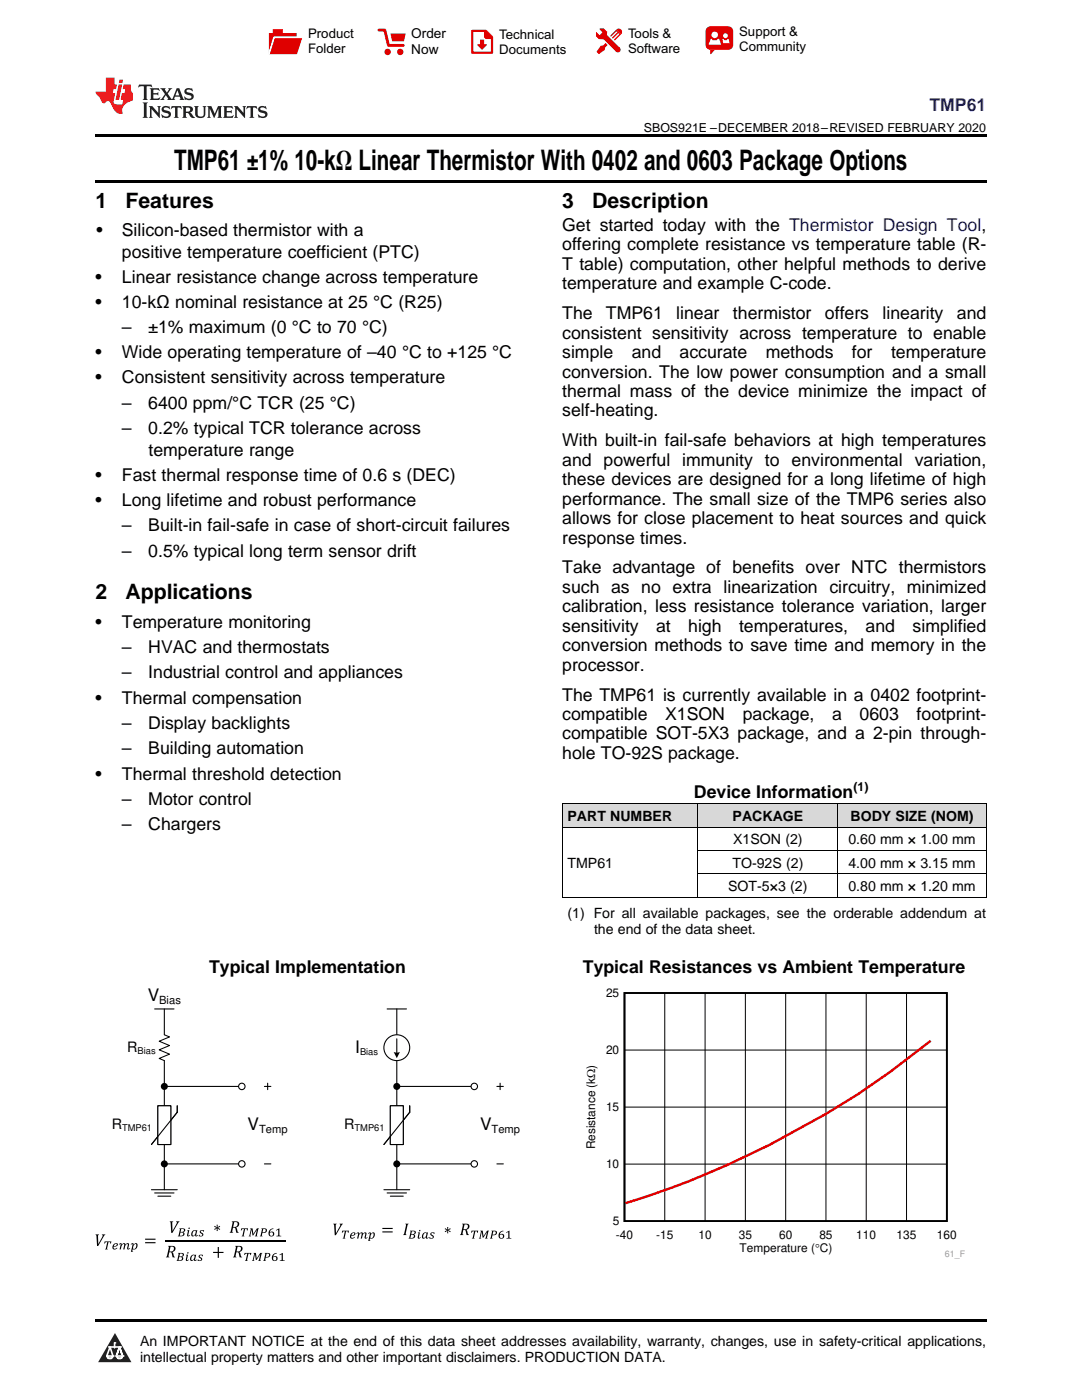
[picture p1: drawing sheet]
<svg xmlns="http://www.w3.org/2000/svg" width="216mm" height="279mm" viewBox="0 0 216 279" stroke-linecap="round" stroke-linejoin="round" font-family="sans-serif">
<g fill="#d8d8d8">
<path d="M112.2 160.4h27.1v4.7h-27.1z"/>
<path d="M139.3 160.4h27.9v4.7h-27.9z"/>
<path d="M167.2 160.4h29.6v4.7h-29.6z"/>
</g>
<path d="M22.9 266l3.3 5.9h-6.6z" fill-rule="evenodd" fill="#231f20"/>
<path d="M21.3 270.6h1.2l-.3 .5h-.3a.53 .53 0 0 1-.6-.5z" fill-rule="evenodd" fill="#fff"/>
<path d="M21.3 270.6h1.2l-.3 .5h-.3a.53 .53 0 0 1-.6-.5z" fill="none" stroke="#231f20" stroke-width=".33"/>
<path d="M21.3 270.6l1.2 .1-.3 .4h-.5z" fill="none" stroke="#fff" stroke-width=".33"/>
<path d="M22.9 268.9h.1" fill="none" stroke="#fff" stroke-width=".33"/>
<path d="M22.9 268v.9z" fill="#fff"/>
<path d="M22.9 268v.9z" fill="none" stroke="#fff" stroke-width=".33"/>
<circle cx="22.9" cy="268" r=".16" fill="#fff"/>
<path d="M21.8 268.8h.1" fill="none" stroke="#fff" stroke-width=".33"/>
<path d="M21.8 268.8h2.2z" fill="#fff"/>
<path d="M21.8 268.8h2.2z" fill="none" stroke="#fff" stroke-width=".33"/>
<circle cx="24" cy="268.8" r=".16" fill="#fff"/>
<path d="M23.2 270.6h.1" fill="none" stroke="#fff" stroke-width=".33"/>
<path d="M23.8 268.8l-.6 1.8z" fill-rule="evenodd" fill="#fff"/>
<path d="M23.8 268.8l-.6 1.8z" fill="none" stroke="#fff" stroke-width=".33"/>
<path d="M23.8 268.8l.7 1.8z" fill-rule="evenodd" fill="#fff"/>
<path d="M23.8 268.8l.7 1.8z" fill="none" stroke="#fff" stroke-width=".33"/>
<path d="M24.4 270.6h.1" fill="none" stroke="#fff" stroke-width=".33"/>
<circle cx="21.3" cy="270.6" r=".16" fill="#fff"/>
<path d="M22 268.8l-.7 1.8z" fill="#fff"/>
<path d="M22 268.8l-.7 1.8z" fill="none" stroke="#fff" stroke-width=".33"/>
<path d="M22 268.8l.5 1.8z" fill="#fff"/>
<path d="M22 268.8l.5 1.8z" fill="none" stroke="#fff" stroke-width=".33"/>
<circle cx="22.5" cy="270.6" r=".16" fill="#fff"/>
<path d="M23.3 270.6h1.2a.63 .63 0 0 1-.6 .5 .63 .63 0 0 1-.6-.5z" fill-rule="evenodd" fill="#fff"/>
<path d="M23.3 270.6h1.2a.63 .63 0 0 1-.6 .5 .63 .63 0 0 1-.6-.5z" fill="none" stroke="#231f20" stroke-width=".33"/>
<path d="M23.3 270.6h1.2l-.4 .5h-.5z" fill="none" stroke="#fff" stroke-width=".33"/>
<path d="M23.2 270.6h.1" fill="none" stroke="#fff" stroke-width=".33"/>
<circle cx="24.5" cy="270.6" r=".16" fill="#fff"/>
<path d="M19 263.2h177.8v.5h-177.8z" fill="#000"/>
<path d="M30.9 201.4h3.8M32.8 201.4v5.1l1 .4-2 .9 2 .9-2 .8 2 .9-2 .8 1 .5v9M32.8 216.8h15.5" fill="none" stroke="#000" stroke-width=".21"/>
<circle cx="32.8" cy="216.8" r=".7" fill="#000"/>
<circle cx="48.3" cy="216.8" r=".64" fill="#fff"/>
<circle cx="48.3" cy="216.8" r=".64" fill="none" stroke="#000" stroke-width=".21"/>
<path d="M31.5 220.7h2.6v7.7h-2.6z" fill-rule="evenodd" fill="#fff"/>
<path d="M31.5 220.7h2.6v7.7h-2.6zM32.8 232.3h15.5M35.4 220.7v1.3l-5.2 6.4" fill="none" stroke="#000" stroke-width=".21"/>
<circle cx="32.8" cy="232.3" r=".7" fill="#000"/>
<circle cx="48.3" cy="232.3" r=".64" fill="#fff"/>
<g fill="none" stroke="#000" stroke-width=".21">
<path d="M30.2 237.4h5.2M30.9 238.1h3.8M31.5 238.7h2.6M32.8 228.4v9"/>
<circle cx="48.3" cy="232.3" r=".64"/>
</g>
<path d="M31.5 220.7h2.6v7.7h-2.6z" fill-rule="evenodd" fill="#fff"/>
<path d="M52.8 216.8h1.3M53.4 216.2v1.3M77.2 201.4h3.9M79.2 216.8h15.4M79.2 201.4v5.1M79.2 211.7v9M31.5 220.7h2.6v7.7h-2.6zM35.4 220.7v1.3l-5.2 6.4M52.8 232.3h1.3" fill="none" stroke="#000" stroke-width=".21"/>
<circle cx="79.2" cy="216.8" r=".7" fill="#000"/>
<circle cx="94.6" cy="216.8" r=".64" fill="#fff"/>
<circle cx="94.6" cy="216.8" r=".64" fill="none" stroke="#000" stroke-width=".21"/>
<path d="M77.9 220.7h2.6v7.7h-2.6z" fill-rule="evenodd" fill="#fff"/>
<path d="M77.9 220.7h2.6v7.7h-2.6zM79.2 232.3h15.4M81.8 220.7v1.3l-5.2 6.4" fill="none" stroke="#000" stroke-width=".21"/>
<circle cx="79.2" cy="232.3" r=".7" fill="#000"/>
<circle cx="94.6" cy="232.3" r=".64" fill="#fff"/>
<g fill="none" stroke="#000" stroke-width=".21">
<path d="M76.6 237.4h5.2M77.2 238.1h3.9M77.9 238.7h2.6M79.2 228.4v9"/>
<circle cx="94.6" cy="232.3" r=".64"/>
</g>
<path d="M77.9 220.7h2.6v7.7h-2.6z" fill-rule="evenodd" fill="#fff"/>
<path d="M99.1 216.8h1.3M99.8 216.2v1.3M77.9 220.7h2.6v7.7h-2.6zM81.8 220.7v1.3l-5.2 6.4M99.1 232.3h1.3" fill="none" stroke="#000" stroke-width=".21"/>
<circle cx="79.2" cy="209.1" r="2.58" fill="#fff"/>
<g fill="none" stroke="#000" stroke-width=".21">
<path d="M79.2 207.3v2.9"/>
<circle cx="79.2" cy="209.1" r="2.58"/>
</g>
<path d="M78.5 209.9l.7 .2 .6-.2-.6 1.3z" fill-rule="evenodd" fill="#000"/>
<g fill="#000">
<path d="M19 35.9h177.8v.5h-177.8zM19 26.8h177.8v.6h-177.8zM19.1 246.4h.7l-.2 .3v1.6l.9-1.6-.2-.3h.7l-1.4 2.3h-.2l-.2-2zM33.9 243.7h.7l-.2 .3v1.6l.9-1.5-.2-.4h.7l-1.4 2.4h-.2l-.2-2zM42.8 244.6l.5 .3-.1-.5h.2v.5l.4-.3 .1 .2-.4 .2 .4 .3-.1 .2-.4-.3v.5h-.2l.1-.5-.5 .3-.1-.2 .5-.3-.5-.2zM43.4 248.9h.3v.9h.9v.3h-.9v.9h-.3v-.9h-.9v-.3h.9zM55.1 245.5l.7-.3v1.3l.3 .2h-1l.4-.2v-1l-.4 .1zM55.8 250.4l.6-.3v1.3l.4 .2h-1l.4-.2v-1l-.4 .1zM66.5 244.2h.7l-.2 .3v1.6l.9-1.5-.1-.4h.6l-1.4 2.3h-.2l-.1-1.9zM80.9 244.2h.6l-.2 .3-.3 1.6 .1 .4h-.7l.2-.3 .4-1.5zM88.8 245.1l.5 .3-.1-.5h.2v.5l.4-.3 .1 .2-.4 .2 .4 .2-.1 .2-.4-.3v.5h-.2l.1-.5-.5 .3-.1-.2 .5-.2-.5-.2zM101 245.9l.7-.3v1.4l.3 .2h-.9l.3-.2v-1l-.4 .1z"/>
<path d="M26.8 248.4a.74 .74 0 0 0-.1 .8 .6 .6 0 0 0 .3-.9zM22.9 248.3l-.2 .4h.2a.28 .28 0 0 0 .3-.1 .28 .28 0 0 0 0-.4zM26.1 248.3a.3 .3 0 0 1 .3-.2 .3 .3 0 0 1 .3 .3 .44 .44 0 0 1 .6-.3 .44 .44 0 0 1 .1 .7 .65 .65 0 0 1-.9 .5 .23 .23 0 0 0-.1 .3 .23 .23 0 0 0 .2 .1l-.5 .1 .3-1.4zM23.7 248.3a.3 .3 0 0 1 .3-.2 .3 .3 0 0 1 .3 .3 .37 .37 0 0 1 .3-.3 .37 .37 0 0 1 .4 .3 .4 .4 0 0 1 .6-.3 .4 .4 0 0 1 .1 .7l-.1 .4 .3-.1a.27 .27 0 0 1-.3 .3 .27 .27 0 0 1-.2-.4l.1-.3a.25 .25 0 0 0-.1-.5 .25 .25 0 0 0-.3 .3l-.3 .9h-.2l.2-.9a.2 .2 0 0 0-.2-.3 .2 .2 0 0 0-.2 .2l-.3 1h-.2l.2-1zM22.6 248.4a.43 .43 0 0 1 .5-.3 .43 .43 0 0 1 .4 .5l-.8 .2a.34 .34 0 0 0 .2 .4 .34 .34 0 0 0 .4-.2l.1 .1a.55 .55 0 0 1-.8 .1 .55 .55 0 0 1 0-.8zM20.9 247.8h1.3l-.1 .4h-.1l-.1-.3h-.3l-.2 1.2 .1 .3h-.6l.2-.3 .3-1.2h-.3l-.3 .3z"/>
<path d="M29 247.9h2v.2h-2zM29 247.2h2v.2h-2z"/>
<path d="M34 248.8l-.2 1a.59 .59 0 0 0 .8-.2 .59 .59 0 0 0-.1-.8zM33.5 248.6h.8a.62 .62 0 0 1 .8 .6 .62 .62 0 0 1-.7 .7l.5 1h-.4l-.3-.8-.2-.2h-.2l-.2 .6 .2 .4h-.7l.2-.2 .4-1.6z"/>
<path d="M35.8 250.9l-.2 .6a.4 .4 0 0 0 .6 0 .4 .4 0 0 0-.1-.6zM38.4 250.6l-.2 .5a.24 .24 0 0 0 0 .3 .24 .24 0 0 0 .3 .1l.3-.6a.25 .25 0 0 0-.1-.4 .25 .25 0 0 0-.3 .1zM37.1 250.4h.4l-.2 .8a.16 .16 0 0 0 .1 .3 .16 .16 0 0 0 .2-.2 .3 .3 0 0 1-.4 .3 .3 .3 0 0 1-.1-.5l.1-.5zM39.7 250.5l.3-.1h.5l-.2 .3a.25 .25 0 0 0-.3-.2 .25 .25 0 0 0-.2 .3 .25 .25 0 0 0 .3 .2 .42 .42 0 0 1 .2 .6 .42 .42 0 0 1-.7 .1l-.2-.1 .1-.3a.36 .36 0 0 0 .3 .2 .36 .36 0 0 0 .3-.2v-.1a.53 .53 0 0 1-.4-.7zM38.2 250.6l.3-.2h.6l-.1 .8a.16 .16 0 0 0 0 .3 .16 .16 0 0 0 .2-.2 .26 .26 0 0 1-.2 .3 .26 .26 0 0 1-.3-.3l-.2 .2a.39 .39 0 0 1-.5 .1 .39 .39 0 0 1 0-.6zM35.9 250.2l-.1 .6a.41 .41 0 0 0 .5-.1 .41 .41 0 0 0 .1-.5zM35.5 250h.7a.38 .38 0 0 1 .5 .2 .38 .38 0 0 1-.2 .5l-.2 .1a.44 .44 0 0 1 .2 .6 .44 .44 0 0 1-.5 .2h-.8l.4-1.3zM37.4 249.9h.2v.3h-.3z"/>
<path d="M36 246l-.1 .6a.4 .4 0 0 0 .5 0 .4 .4 0 0 0 0-.6zM38.6 245.7l-.2 .5a.24 .24 0 0 0 0 .3 .24 .24 0 0 0 .3 .1l.3-.6a.25 .25 0 0 0 0-.4 .25 .25 0 0 0-.4 .1zM37.4 245.5h.4l-.2 .8a.16 .16 0 0 0 0 .3 .18 .18 0 0 0 .3-.2 .3 .3 0 0 1-.5 .3 .3 .3 0 0 1 0-.5l.1-.5zM39.9 245.6l.3-.1h.5l-.1 .3a.25 .25 0 0 0-.3-.2 .25 .25 0 0 0-.2 .3 .25 .25 0 0 0 .3 .2 .42 .42 0 0 1 .1 .6 .42 .42 0 0 1-.6 0h-.3l.1-.3a.36 .36 0 0 0 .3 .2 .36 .36 0 0 0 .4-.2l-.1-.1a.53 .53 0 0 1-.4-.7zM38.4 245.7l.4-.2h.6l-.2 .8a.16 .16 0 0 0 0 .3 .16 .16 0 0 0 .2-.2 .26 .26 0 0 1-.2 .3 .26 .26 0 0 1-.3-.3l-.1 .2a.39 .39 0 0 1-.6 .1 .39 .39 0 0 1 0-.6zM36.2 245.3l-.2 .6a.41 .41 0 0 0 .6-.1 .41 .41 0 0 0 0-.5zM35.8 245.1h.6a.38 .38 0 0 1 .5 .2 .38 .38 0 0 1-.1 .5l-.2 .1a.44 .44 0 0 1 .2 .6 .44 .44 0 0 1-.6 .2h-.7l.4-1.3zM37.6 245h.3l-.1 .3h-.2z"/>
<path d="M46.7 243.9l-.2 1a.59 .59 0 0 0 .8-.2 .59 .59 0 0 0-.1-.8zM46.3 243.7h.7a.62 .62 0 0 1 .8 .6 .62 .62 0 0 1-.7 .7l.5 1h-.4l-.2-.8-.3-.2h-.2l-.1 .6 .1 .4h-.7l.2-.2 .4-1.6z"/>
<path d="M47.4 248.8l-.2 1a.59 .59 0 0 0 .8-.2 .59 .59 0 0 0-.1-.8zM46.9 248.6h.8a.62 .62 0 0 1 .7 .6 .62 .62 0 0 1-.6 .7l.5 1h-.5l-.2-.8-.2-.2h-.2l-.2 .6 .2 .4h-.7l.2-.2 .3-1.6z"/>
<path d="M53.8 246.3a.36 .36 0 0 0 .7 0 .36 .36 0 0 0-.7 0zM52.5 245.3l-.1 .6a.38 .38 0 0 0 .6-.1 .38 .38 0 0 0-.4-.5zM53.8 245.4l.6-.2 .2 .1a.68 .68 0 0 0-.8 .6 .53 .53 0 0 1 .8 0 .53 .53 0 0 1 .1 .7 .53 .53 0 0 1-.7 .2 .81 .81 0 0 1-.2-1.4zM52.2 245.1h.5a.49 .49 0 0 1 .6 .6 .49 .49 0 0 1-.7 .4 .39 .39 0 0 0-.2 .6h-.6l.5-1.3zM49.9 245.1h.5l.2 1.2 .7-1.2h.4l-.4 1.3 .1 .3h-.5l.4-1.3-.8 1.2h-.1l-.2-1.2-.2 1.1 .1 .2h-.5l.4-1.3zM48.1 245.1h1.4l-.1 .5h-.1l-.1-.3h-.3l-.3 1.2 .2 .2h-.6l.2-.2 .3-1.2h-.3l-.3 .3z"/>
<path d="M54.4 251.2a.4 .4 0 0 0 .8 0 .4 .4 0 0 0-.8 0zM53.2 250.2l-.2 .6a.38 .38 0 0 0 .6-.1 .38 .38 0 0 0-.3-.5zM54.5 250.3l.5-.2 .2 .1a.68 .68 0 0 0-.7 .6 .53 .53 0 0 1 .7 0 .53 .53 0 0 1 .1 .7 .53 .53 0 0 1-.7 .2 .81 .81 0 0 1-.1-1.4zM52.8 250h.6a.49 .49 0 0 1 .5 .6 .49 .49 0 0 1-.7 .4 .39 .39 0 0 0-.1 .6h-.6l.4-1.3zM50.6 250h.5l.1 1.2 .7-1.2h.4l-.3 1.3v.3h-.5l.4-1.3-.7 1.2h-.1l-.2-1.2-.3 1.1 .1 .2h-.4l.4-1.3zM48.8 250h1.4l-.1 .5h-.2v-.3h-.3l-.3 1.2 .1 .2h-.5l.2-.2 .2-1.2h-.3l-.3 .3z"/>
<path d="M74.2 246.2a.73 .73 0 0 0-.2 .9 .59 .59 0 0 0 .4-1zM70.3 246.2l-.2 .3h.2a.27 .27 0 0 0 .3-.1 .27 .27 0 0 0 0-.3zM73.4 246.2a.3 .3 0 0 1 .4-.3 .3 .3 0 0 1 .2 .4 .44 .44 0 0 1 .7-.3 .44 .44 0 0 1 0 .7 .98 .98 0 0 1-.9 .5v.3l.1 .2h-.4l.3-1.5zM71.1 246.2a.3 .3 0 0 1 .3-.3 .3 .3 0 0 1 .3 .4 .37 .37 0 0 1 .3-.4 .37 .37 0 0 1 .4 .3 .4 .4 0 0 1 .6-.2 .4 .4 0 0 1 .1 .6l-.1 .4 .3-.1a.26 .26 0 0 1-.3 .3 .26 .26 0 0 1-.2-.3l.1-.4a.25 .25 0 0 0-.1-.4 .25 .25 0 0 0-.4 .3l-.2 .8h-.2l.2-.9a.22 .22 0 0 0-.3-.2 .22 .22 0 0 0-.2 .2l-.2 .9h-.2l.2-1zM70 246.2a.43 .43 0 0 1 .5-.3 .43 .43 0 0 1 .4 .5l-.8 .2a.34 .34 0 0 0 .2 .5 .34 .34 0 0 0 .4-.3l.1 .1a.55 .55 0 0 1-.8 .2 .55 .55 0 0 1 0-.9zM68.3 245.6h1.3l-.1 .4h-.1v-.2l-.3-.1-.3 1.3 .1 .2h-.5l.1-.2 .3-1.3-.3 .1-.3 .2z"/>
<path d="M76.3 245.7h2.1v.3h-2.1zM76.3 245.1h2.1v.2h-2.1z"/>
<path d="M82 246.4l-.1 .7a.4 .4 0 0 0 .6-.1 .4 .4 0 0 0-.1-.6zM84.6 246.2l-.2 .4a.24 .24 0 0 0 0 .3 .24 .24 0 0 0 .3 .1l.4-.6a.24 .24 0 0 0-.1-.3 .24 .24 0 0 0-.4 .1zM83.4 246h.4l-.2 .8a.16 .16 0 0 0 0 .2 .16 .16 0 0 0 .3-.1 .3 .3 0 0 1-.4 .3 .3 .3 0 0 1-.1-.5l.1-.6zM85.9 246.1l.3-.2 .5 .1-.1 .3a.25 .25 0 0 0-.3-.3 .25 .25 0 0 0-.2 .3 .25 .25 0 0 0 .3 .2 .42 .42 0 0 1 .1 .6 .42 .42 0 0 1-.6 .1l-.3-.1 .1-.2a.34 .34 0 0 0 .3 .2 .34 .34 0 0 0 .4-.2l-.1-.1a.53 .53 0 0 1-.4-.7zM84.5 246.1l.3-.2 .6 .1-.2 .8a.16 .16 0 0 0 0 .2 .16 .16 0 0 0 .3-.1 .25 .25 0 0 1-.3 .3 .25 .25 0 0 1-.2-.3l-.2 .2a.39 .39 0 0 1-.5 0 .39 .39 0 0 1-.1-.5zM82.2 245.7l-.1 .6a.4 .4 0 0 0 .5 0 .4 .4 0 0 0 .1-.5zM81.8 245.6h.7a.38 .38 0 0 1 .4 .2 .38 .38 0 0 1-.1 .5l-.2 .1a.44 .44 0 0 1 .2 .5 .44 .44 0 0 1-.5 .3h-.8l.4-1.3zM83.7 245.5h.2l-.1 .2h-.2z"/>
<path d="M92.7 244.4l-.2 .9a.58 .58 0 0 0 .8-.1 .58 .58 0 0 0-.1-.8zM92.2 244.2h.8a.62 .62 0 0 1 .7 .6 .62 .62 0 0 1-.6 .6l.5 1.1h-.5l-.2-.9-.3-.1h-.2l-.1 .6 .2 .4h-.7l.2-.3 .3-1.5z"/>
<path d="M99.7 246.7a.36 .36 0 0 0 .7 0 .36 .36 0 0 0-.7 0zM98.4 245.7l-.1 .7a.38 .38 0 0 0 .6-.2 .38 .38 0 0 0-.4-.5zM99.7 245.9l.6-.3 .2 .1a.67 .67 0 0 0-.8 .7 .53 .53 0 0 1 .8-.1 .53 .53 0 0 1 .1 .7 .53 .53 0 0 1-.7 .2 .8 .8 0 0 1-.2-1.3zM98.1 245.6h.5a.49 .49 0 0 1 .6 .6 .49 .49 0 0 1-.7 .3 .39 .39 0 0 0-.2 .7h-.5l.4-1.3zM95.8 245.6h.5l.2 1.1 .7-1.1h.4l-.4 1.2 .1 .4h-.5l.4-1.3-.7 1.1h-.2l-.2-1.1-.2 1.1 .1 .2h-.5l.4-1.3zM94.1 245.6h1.3l-.1 .4h-.1l-.1-.2-.3-.1-.2 1.3 .1 .2h-.5l.1-.2 .3-1.3-.3 .1-.3 .2z"/>
</g>
<path d="M33 247.7h24.1" fill="none" stroke="#000" stroke-width=".23"/>
<path d="M124.6 198.2h64.3v45.5h-64.3z" fill="none" stroke="#000" stroke-width=".34"/>
<g fill="none" stroke="#000" stroke-width=".2">
<path d="M112.2 179h84.6M112.2 165h84.6M112.2 160.4h84.6M112.2 160.4v18.7M139.2 160.4v18.7M139.3 174.4h57.5M139.3 169.7h57.5M167.2 160.4v18.7M196.8 160.4v18.7M132.6 198.2v45.5M140.7 198.2v45.5M148.7 198.2v45.5"/>
<path d="M156.8 198.2v45.5M164.8 198.2v45.5M172.8 198.2v45.5M180.9 198.2v45.5M124.6 209.6h64.3M124.6 232.3h64.3M124.6 220.9h64.3"/>
</g>
<path d="M185.7 207.7a183.7 183.7 0 0 1-60.9 32.4" fill="none" stroke="#f00" stroke-width=".49"/>
<path d="M27.7 16.9l-.1 .6 .6-.3h.5v.2v2.2l-.2 .4h1l-.2-.4v-2.2v-.2h.5l.6 .3-.2-.6zM29.9 17.6l.2 .4v1.6l-.2 .4h1.9l.1-.6a1.09 1.09 0 0 1-1.3 .1v-.6h.6l.4 .2v-.7l-.2 .2h-.8v-.6l.2-.1a1.01 1.01 0 0 1 1 .3l-.1-.6zM32 17.6l.9 1.2-1 1.2h.9l-.2-.3 .5-.7 .5 .7-.3 .3h1.7l-.2-.3 .1-.4h1l.1 .4-.2 .3h1l-.3-.4-.7-2h-.5l-1 2.2-.8-1.1 .9-1.1h-.9l.2 .2-.4 .7-.4-.7 .2-.2zM35.4 18l.4 1h-.8zM37 17.7a.66 .66 0 0 0-.2 .8 .66 .66 0 0 0 .6 .4l.7 .2 .1 .2a.8 .8 0 0 1-.7 .4 .8 .8 0 0 1-.7-.5l.1 .8 .2-.2a.94 .94 0 0 0 1.1 .1 .94 .94 0 0 0 .4-.9 1.48 1.48 0 0 0-1.3-.6v-.4a1.1 1.1 0 0 1 1.2 .2l-.2-.6-.2 .1-.5-.1zM28.5 20.4l.2 .4v2.3l-.2 .4h1l-.2-.4v-2.3l.2-.4zM29.7 21.2l.2 .4v1.5l-.2 .4h.8l-.3-.4 .1-1.3 1.6 1.8v-2l.2-.4h-.7l.2 .2v1.1l-1.2-1.3zM32.5 21.3a.66 .66 0 0 0-.2 .8 .66 .66 0 0 0 .6 .4l.6 .2 .2 .2a.8 .8 0 0 1-.8 .4 .8 .8 0 0 1-.7-.5l.2 .7 .2-.1a.94 .94 0 0 0 1 .1 .94 .94 0 0 0 .5-1 1.47 1.47 0 0 0-1.3-.6l-.1-.3a1.1 1.1 0 0 1 1.3 .2l-.2-.6-.2 .1-.5-.2zM34.3 21.2l-.2 .6a.64 .64 0 0 1 .8-.3v1.6l-.2 .4h1l-.3-.4 .1-1.6a.66 .66 0 0 1 .8 .3l-.2-.6zM36.3 21.2l.3 .4v1.5l-.3 .4h1l-.2-.2v-.7h.5l.1 .1a.8 .8 0 0 0 1.2 .7l-1-1a.62 .62 0 0 0 .6-.5 .62 .62 0 0 0-.6-.7zM37.1 21.5h.1a.48 .48 0 0 1 .6 0 .48 .48 0 0 1 .1 .6l-.2 .1-.6 .1zM38.7 21.2l.2 .2a2.29 2.29 0 0 0 .4 2 1.05 1.05 0 0 0 1.7-.7v-1.3l.2-.2h-.8l.2 .4v1.1a.61 .61 0 0 1-.6 .6 .61 .61 0 0 1-.6-.6v-1.1l.3-.4zM41.3 21.2l.3 .4v1.5l-.3 .4h.8l-.2-.4v-1.4l.8 1.9 .9-1.9v1.4l-.2 .4h.9l-.2-.4v-1.5l.2-.4h-.8l-.7 1.5-.6-1.5zM44.5 21.2l.2 .4v1.5l-.2 .4h1.9l.2-.6a1.1 1.1 0 0 1-1.4 .2v-.7h.6l.4 .2v-.6l-.2 .1-.8 .1v-.6l.2-.1a1.02 1.02 0 0 1 1.1 .2l-.2-.5zM46.7 21.2l.2 .4v1.5l-.2 .4h.8l-.3-.4 .1-1.3 1.6 1.8v-2l.2-.4h-.7l.2 .2v1.1l-1.2-1.3zM49.3 21.2l-.1 .6a.64 .64 0 0 1 .8-.3v1.6l-.3 .4h1l-.2-.4v-1.6a.66 .66 0 0 1 .8 .3l-.1-.6zM51.7 21.3a.66 .66 0 0 0-.2 .7 .66 .66 0 0 0 .7 .5l.6 .2 .1 .2a.8 .8 0 0 1-.7 .4 .8 .8 0 0 1-.7-.5l.1 .7 .2-.1a.94 .94 0 0 0 1.1 .1 .94 .94 0 0 0 .4-1 1.48 1.48 0 0 0-1.2-.6l-.1-.3a1.1 1.1 0 0 1 1.2 .2l-.2-.6-.1 .1-.6-.2z" fill="#231f20"/>
<path d="M21.1 15.5v2.8h-2v.4l.9 .9a.96 .96 0 0 0 1 1 .59 .59 0 0 1 .5-.4 .59 .59 0 0 1 .5 .3l.4 .8a1.61 1.61 0 0 0 2.1 1.3 1.63 1.63 0 0 1 1.1-2.2l.9-.3v-1.5a1.6 1.6 0 0 1-.4-1.7h-1.4l-.2 .9h.5l-.2 .8h-.5l-.2 1v.3h.5l-.2 .9h-.7a.74 .74 0 0 1-1-.6l.3-1.6h-.5l.2-.8h.5l.1-.9h-.4v-1.4zM23.7 16.9l-.7 3h.8l.6-3zM23.8 15.9l-.1 .7h.7l.2-.7z" fill="#ee1d23"/>
<g fill="#d60000">
<path d="M54.4 5.8h2v.8h2.8v4.2h-5.5v-4.2h.7z" fill-rule="evenodd"/>
<path d="M54.7 7.5h5.6l-1 3.3h-5.6z" fill-rule="evenodd"/>
</g>
<path d="M54.6 7.4h5.8l-.1 .1h-5.5l-1.1 3.3z" fill-rule="evenodd" fill="#fff"/>
<path d="M54.6 7.4h5.8l-.1 .1h-5.5l-1.1 3.3z" fill="none" stroke="#fff" stroke-width=".2"/>
<path d="M75.6 6h1.2l.7 3.1h3" fill="none" stroke="#d60000" stroke-width=".56"/>
<g fill="#d60000">
<path d="M77.9 6.7h3.1l-.4 1.5h-2.3z" fill-rule="evenodd"/>
<circle cx="77.3" cy="10.4" r=".64"/>
<circle cx="79.9" cy="10.4" r=".64"/>
</g>
<path d="M94.2 6.2h2.7l1.3 1.2v3.1h-4z" fill="none" stroke="#d60000" stroke-width=".44"/>
<g fill="#d60000">
<path d="M95.8 7.9h.8v1h.6l-1 1.1-1-1v-.1h.6z" fill-rule="evenodd"/>
<path d="M96.6 6.2h.3l1.3 1.2v.4h-1.3l-.3-.4z" fill-rule="evenodd"/>
<path d="M119.6 5.7h.9l.6 .6 .1 .7 2.5 2.5-.8 .8-2.3-2.3-1.1-.2-.6-.6v-.8l.7 .6 .5-.4v-.2l-.4-.5z" fill-rule="evenodd"/>
<path d="M119.9 9.1h.4l.5-.5 .4 .4-.5 .5v.4l-1.2 .9-.5-.5z" fill-rule="evenodd"/>
<path d="M123 5.9a.67 .67 0 0 1 .9 0 .67 .67 0 0 1 0 .9z" fill-rule="evenodd"/>
<path d="M123 5.9l.9 .9-1.2 1.2h-.2l.1-.2 .9-.9 .1-.2h-.3l-.9 1h-.2v-.2l.9-1 .1-.2h-.3l-.9 1h-.2v-.2z" fill-rule="evenodd"/>
<circle cx="123.3" cy="9.9" r=".54"/>
</g>
<path d="M121.1 6.3l-.1 .7" fill="none" stroke="#d60000" stroke-width=".2"/>
<g fill="#d60000">
<path d="M141.1 5.5l.6-.2h3.6a.95 .95 0 0 1 1 .9v2.8a.95 .95 0 0 1-1 .9h-3.6a.95 .95 0 0 1-.9-.9v-2.8z" fill-rule="evenodd"/>
<path d="M141.7 9.9h.9l-.7 .9h-.2z" fill-rule="evenodd"/>
</g>
<g fill="#fff">
<path d="M144.3 8.6h1.3z"/>
<path d="M141.8 7.8h.3l.1 .2h.8l.2-.2h.3l.4 1.1h-2.5z" fill-rule="evenodd"/>
<path d="M144.2 7.8h.2l.2 .2h.4l.2-.2h.2l.2 .8h-1.3z" fill-rule="evenodd"/>
<circle cx="142.6" cy="6.9" r=".65"/>
<circle cx="144.8" cy="7.1" r=".48"/>
</g>
<text font-size="5.6" x="34.7" y="33.9">TMP61 ±1% 10-kΩ Linear Thermistor With 0402 and 0603 Package Options</text>
<g font-size="4.2">
<text x="19" y="41.5">1</text>
<text x="25" y="41.5">Features</text>
<text x="112.2" y="41.5">3</text>
<text x="118.2" y="41.5">Description</text>
<text x="19" y="119.5">2</text>
<text x="25" y="119.5">Applications</text>
</g>
<text font-size="3.5" fill="#00f" x="185.5" y="22.2">TMP61</text>
<g font-size="3.5">
<text x="19.2" y="47.2">•</text>
<text x="24.3" y="47.2">Silicon-based thermistor with a</text>
<text x="112.2" y="46.1">Get started today with the Thermistor Design Tool,</text>
<text x="24.3" y="51.4">positive temperature coefficient (PTC)</text>
<text x="112.2" y="50">offering complete resistance vs temperature table (R-</text>
<text x="112.2" y="53.9">T table) computation, other helpful methods to derive</text>
<text x="19" y="56.4">•</text>
<text x="24.3" y="56.4">Linear resistance change across temperature</text>
<text x="112.2" y="57.7">temperature and example C-code.</text>
<text x="19" y="61.4">•</text>
<text x="24.3" y="61.4">10-kΩ nominal resistance at 25 °C (R25)</text>
<text x="112.2" y="63.7">The</text>
<text x="120.9" y="63.7">TMP61</text>
<text x="134.9" y="63.7">linear</text>
<text x="146.3" y="63.7">thermistor</text>
<text x="164.6" y="63.7">offers</text>
<text x="176.1" y="63.7">linearity</text>
<text x="190.9" y="63.7">and</text>
<text x="19" y="71.5">•</text>
<text x="24.3" y="66.5">–</text>
<text x="24.3" y="71.5">Wide operating temperature of –40 °C to +125 °C</text>
<text x="29.6" y="66.5">±1% maximum (0 °C to 70 °C)</text>
<text x="112.2" y="67.6">consistent sensitivity across temperature to enable</text>
<text x="112.2" y="71.5">simple</text>
<text x="126" y="71.5">and</text>
<text x="135.6" y="71.5">accurate</text>
<text x="152.8" y="71.5">methods</text>
<text x="170" y="71.5">for</text>
<text x="177.8" y="71.5">temperature</text>
<text x="19" y="76.5">•</text>
<text x="24.3" y="76.5">Consistent sensitivity across temperature</text>
<text x="112.2" y="75.4">conversion. The low power consumption and a small</text>
<text x="24.3" y="81.6">–</text>
<text x="29.6" y="81.6">6400 ppm/°C TCR (25 °C)</text>
<text x="112.2" y="79.2">thermal mass of the device minimize the impact of</text>
<text x="112.2" y="83.1">self-heating.</text>
<text x="24.3" y="86.7">–</text>
<text x="29.6" y="86.7">0.2% typical TCR tolerance across</text>
<text x="112.2" y="89.1">With built-in fail-safe behaviors at high temperatures</text>
<text x="19" y="95.9">•</text>
<text x="24.3" y="95.9">Fast thermal response time of 0.6 s (DEC)</text>
<text x="29.6" y="90.9">temperature range</text>
<text x="112.2" y="93">and powerful immunity to environmental variation,</text>
<text x="19" y="100.9">•</text>
<text x="24.3" y="100.9">Long lifetime and robust performance</text>
<text x="112.2" y="96.8">these devices are designed for a long lifetime of high</text>
<text x="112.2" y="100.7">performance. The small size of the TMP6 series also</text>
<text x="24.3" y="106">–</text>
<text x="29.6" y="106">Built-in fail-safe in case of short-circuit failures</text>
<text x="112.2" y="104.6">allows for close placement to heat sources and quick</text>
<text x="24.3" y="111.1">–</text>
<text x="29.6" y="111.1">0.5% typical long term sensor drift</text>
<text x="112.2" y="108.5">response times.</text>
<text x="112.2" y="114.4">Take advantage of benefits over NTC thermistors</text>
<text x="112.2" y="118.3">such as no extra linearization circuitry, minimized</text>
<text x="19" y="125.2">•</text>
<text x="24.3" y="125.2">Temperature monitoring</text>
<text x="112.2" y="122.2">calibration, less resistance tolerance variation, larger</text>
<text x="24.3" y="130.3">–</text>
<text x="29.6" y="130.3">HVAC and thermostats</text>
<text x="112.2" y="126.1">sensitivity</text>
<text x="112.2" y="130">conversion methods to save time and memory in the</text>
<text x="130.9" y="126.1">at</text>
<text x="137.3" y="126.1">high</text>
<text x="147.5" y="126.1">temperatures,</text>
<text x="172.7" y="126.1">and</text>
<text x="182.1" y="126.1">simplified</text>
<text x="24.3" y="135.4">–</text>
<text x="29.6" y="135.4">Industrial control and appliances</text>
<text x="112.2" y="133.8">processor.</text>
<text x="19" y="140.4">•</text>
<text x="24.3" y="140.4">Thermal compensation</text>
<text x="112.2" y="139.8">The TMP61 is currently available in a 0402 footprint-</text>
<text x="112.2" y="143.7">compatible</text>
<text x="132.7" y="143.7">X1SON</text>
<text x="148.2" y="143.7">package,</text>
<text x="166" y="143.7">a</text>
<text x="171.5" y="143.7">0603</text>
<text x="182.9" y="143.7">footprint-</text>
<text x="24.3" y="145.5">–</text>
<text x="29.6" y="145.5">Display backlights</text>
<text x="112.2" y="147.6">compatible SOT-5X3 package, and a 2-pin through-</text>
<text x="19" y="155.6">•</text>
<text x="24.3" y="150.6">–</text>
<text x="24.3" y="155.6">Thermal threshold detection</text>
<text x="29.6" y="150.6">Building automation</text>
<text x="112.2" y="151.4">hole TO-92S package.</text>
<text x="24.3" y="160.7">–</text>
<text x="29.6" y="160.7">Motor control</text>
<text x="138.5" y="159.2">Device Information</text>
<text x="24.3" y="165.7">–</text>
<text x="29.6" y="165.7">Chargers</text>
<text x="41.7" y="194.2">Typical Implementation</text>
<text x="116.3" y="194.2">Typical Resistances vs Ambient Temperature</text>
</g>
<g font-size="3.4">
<text x="29.5" y="199.8">V</text>
<text x="70.9" y="210.1">I</text>
<text x="49.4" y="225.6">V</text>
<text x="95.8" y="225.6">V</text>
</g>
<g font-size="2.9">
<text x="25.4" y="209.9">R</text>
<text x="22.3" y="225.4">R</text>
<text x="68.7" y="225.4">R</text>
</g>
<g font-size="2.8">
<text x="113.2" y="163.8">PART NUMBER</text>
<text x="146.2" y="163.8">PACKAGE</text>
<text x="169.7" y="163.8">BODY SIZE (NOM)</text>
<text x="113.2" y="173.1">TMP61</text>
<text x="146.2" y="173.1">TO-92S (2)</text>
<text x="146.3" y="168.5">X1SON (2)</text>
<text x="169.3" y="168.5">0.60 mm × 1.00 mm</text>
<text x="169.3" y="173.1">4.00 mm × 3.15 mm</text>
<text x="145.3" y="177.8">SOT-5×3 (2)</text>
<text x="169.3" y="177.8">0.80 mm × 1.20 mm</text>
<text x="113.2" y="183.3">(1) For all available packages, see the orderable addendum at</text>
<text x="118.5" y="186.5">the end of the data sheet.</text>
<text x="27.9" y="268.6">An IMPORTANT NOTICE at the end of this data sheet addresses availability, warranty, changes, use in safety-critical applications,</text>
<text x="27.9" y="271.8">intellectual property matters and other important disclaimers. PRODUCTION DATA.</text>
</g>
<g font-size="2.7">
<text x="82.1" y="7.7">Order</text>
<text x="82.1" y="10.7">Now</text>
</g>
<g font-size="2.6">
<text x="61.5" y="7.6">Product</text>
<text x="61.5" y="10.6">Folder</text>
<text x="99.6" y="7.8">Technical</text>
<text x="99.6" y="10.8">Documents</text>
<text x="125.3" y="7.6">Tools &amp;</text>
<text x="125.3" y="10.6">Software</text>
<text x="147.5" y="7.2">Support &amp;</text>
<text x="147.5" y="10.2">Community</text>
</g>
<g font-size="2.5">
<text x="128.5" y="26.3">SBOS921E –DECEMBER 2018–REVISED FEBRUARY 2020</text>
<text x="170.3" y="157.8">(1)</text>
</g>
<g font-size="2.4">
<text x="120.9" y="199">25</text>
<text x="120.9" y="210.3">20</text>
<text x="120.9" y="221.7">15</text>
<text x="118.8" y="229.4" transform="rotate(-90 118.8 229.4)">Resistance (k:)</text>
<text x="120.9" y="233.1">10</text>
<text x="122.3" y="244.5">5</text>
<text x="122.9" y="247.2">-40</text>
<text x="130.9" y="247.2">-15</text>
<text x="139.4" y="247.2">10</text>
<text x="147.4" y="247.2">35</text>
<text x="147.6" y="249.9">Temperature (qC)</text>
<text x="155.5" y="247.2">60</text>
<text x="163.5" y="247.2">85</text>
<text x="170.9" y="247.2">110</text>
<text x="178.9" y="247.2">135</text>
<text x="187" y="247.2">160</text>
</g>
<g font-size="2.2">
<text x="31.8" y="200.3">Bias</text>
<text x="51.7" y="226.1">Temp</text>
<text x="98.1" y="226.1">Temp</text>
</g>
<g font-size="1.9">
<text x="27.5" y="210.3">Bias</text>
<text x="71.8" y="210.5">Bias</text>
<text x="24.4" y="225.8">TMP61</text>
<text x="70.7" y="225.8">TMP61</text>
</g>
<text font-size="1.8" fill="#999" x="188.5" y="250.9">61_F</text>
</svg>
